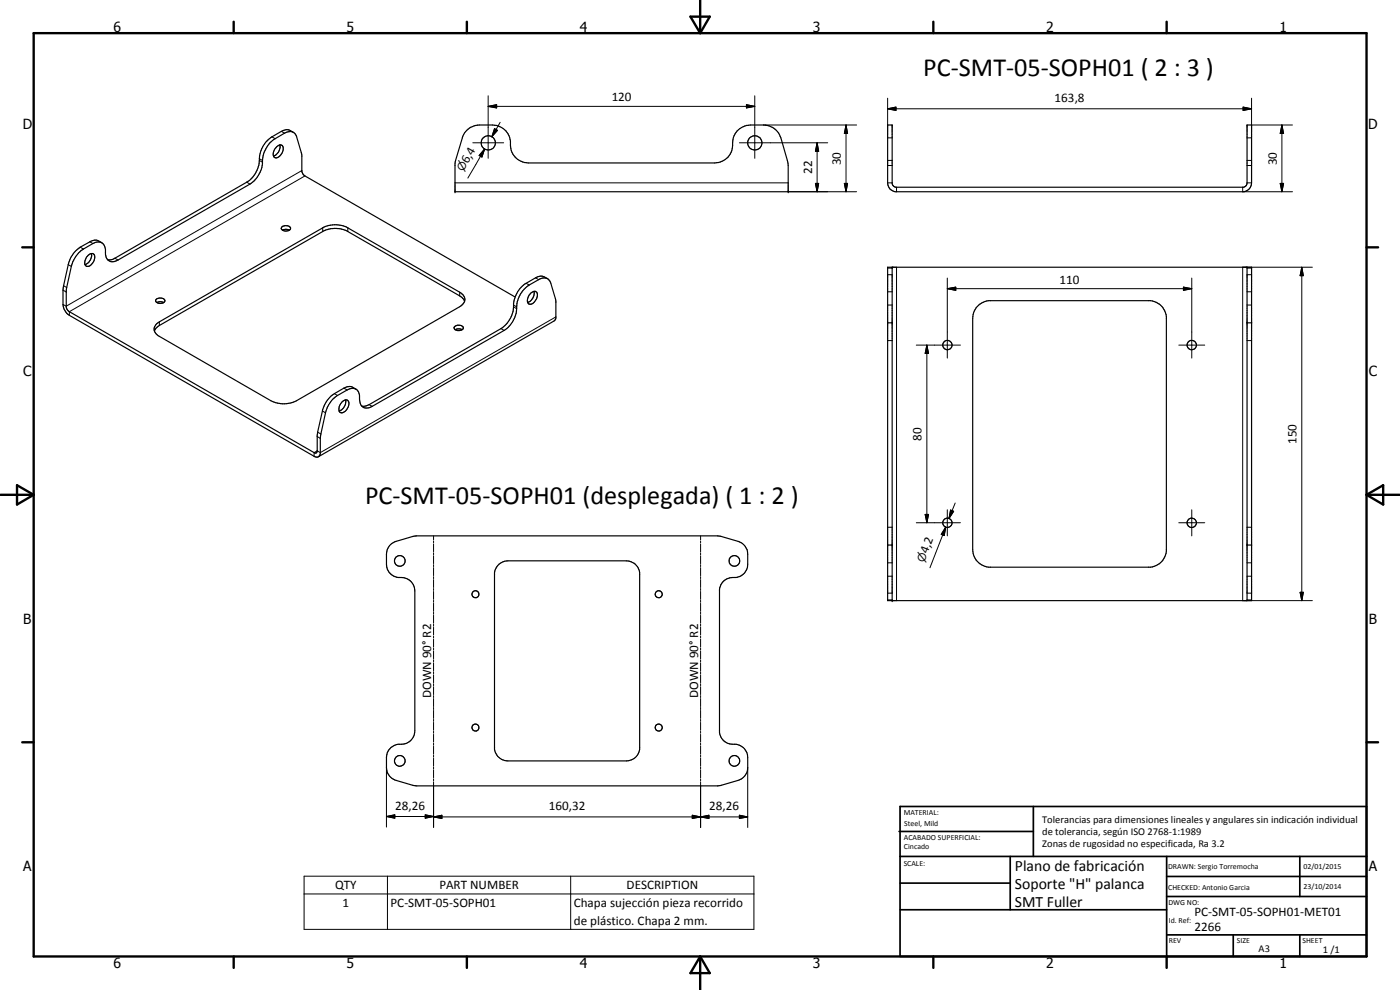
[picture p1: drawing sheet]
<svg xmlns="http://www.w3.org/2000/svg" width="420mm" height="297mm" viewBox="0 0 420 297" stroke-linecap="round" stroke-linejoin="round" font-family="sans-serif">
<g fill="none" stroke="#000" stroke-width=".35">
<path d="M88 39.7l-.9-.5a2.59 2.59 0 0 0-2.7 .2l-2.8 1.7a8.8 8.8 0 0 0-3.8 8 8.3 8.3 0 0 1-3.7 5.6l-39.6 22.8-1.2 .4h-1M140.1 39.1l1.2-.9 1.5-.6 5.1-.1a5.6 5.6 0 0 1 5.3 6.6 5.4 5.4 0 0 0 5.3 4.8h56a5.6 5.6 0 0 0 5.4-6.6 5.4 5.4 0 0 1 5.3-4.8h4a5.5 5.5 0 0 1 5.1 3.9l2.2 7.7v8.4h-99.9v-8.9l2.3-7.7zM266.4 37.5h1.3v17.6l.6 .9 .5 .2h104.4l.8-.6 .3-.7v-17.4h1.3v17.4a2.72 2.72 0 0 1-2.3 2.6h-104.6a2.62 2.62 0 0 1-2.3-2.6zM83 44.1a1.08 1.08 0 0 1 1-.7 1.08 1.08 0 0 1 1 .8 2.76 2.76 0 0 1-2.4 3.1 1.76 1.76 0 0 1 0-2.7zM84 43.5a2.96 2.96 0 0 1-1.9 3.3M26.4 76.6a1.13 1.13 0 0 1 1.7-.4 1.13 1.13 0 0 1 .2 1.7 2.1 2.1 0 0 1-2.5 1.9 2.4 2.4 0 0 1 .6-3.2zM27.4 76.1a2.99 2.99 0 0 1-1.9 3.3M30.6 72.8a2.87 2.87 0 0 0-3.6-.2l-2.9 1.6a8.5 8.5 0 0 0-3.6 5.2l-1.5 6.8-.1 5.2a4.3 4.3 0 0 0 1.9 3.2l73.5 42.3a1.12 1.12 0 0 0 1.2 .2 1.12 1.12 0 0 0 .6-1 31.3 31.3 0 0 1 1.6-12.2 8.6 8.6 0 0 1 3.6-5.2l2.9-1.7a2.23 2.23 0 0 1 2.4-.4 2.23 2.23 0 0 1 1.3 2.1 3.4 3.4 0 0 0 1.3 3.6l1.3 .1 1.2-.5 39.6-22.8a8.9 8.9 0 0 0 3.8-8 8.6 8.6 0 0 1 3.7-5.6l2.9-1.6a2.25 2.25 0 0 1 3.6 1.1 19.2 19.2 0 0 1 1.5 10.6l-.5 .7-70.7 40.7M32.4 78a2.36 2.36 0 0 0 3 0l39.6-22.8a8.9 8.9 0 0 0 3.9-8 8.4 8.4 0 0 1 3.7-5.6l2.8-1.6a2.22 2.22 0 0 1 3.6 1 20.8 20.8 0 0 1 1.6 10.6l.9 1.2 63.1 36.3M32.4 78l-.6-.9-.1-2.3a2.29 2.29 0 0 0-1.4-2.1 2.29 2.29 0 0 0-2.4 .4l-2.9 1.6a8.7 8.7 0 0 0-3.6 5.2 30 30 0 0 0-1.5 12.2l.2 .7 .7 .7 73.5 42.3 .6 .1 .3-.4a30.9 30.9 0 0 1 1.6-12.2 8.6 8.6 0 0 1 2.8-4.7l4.4-2.5 1.3-.1 1.5 .8M84.6 68.1a1.99 1.99 0 0 1 2.6 .2l-.1 .5a1.92 1.92 0 0 1-2.3 .2l-.4-.4zM84.8 69l1-.2 1.1 .2"/>
<path d="M46.8 97.4l1-.8 49-28.2a8.1 8.1 0 0 1 7.6 0l33.6 19.3a2.3 2.3 0 0 1 1.5 2.2 2.3 2.3 0 0 1-1.5 2.1l-49.1 28.3a8.5 8.5 0 0 1-7.5 0l-33.6-19.4a2.2 2.2 0 0 1-1-3.5zM46.9 89.8a1.99 1.99 0 0 1 2.6 .2 1.39 1.39 0 0 1-2.2 .9l-.5-.4zM47.1 90.8a2.24 2.24 0 0 1 2 0M136.4 98a1.61 1.61 0 0 1 2.7 .5 1.64 1.64 0 0 1-2.8-.2zM136.6 98.9l.8-.2 1.3 .2M139.4 90.4l-.3-.6-1.1-1-33.6-19.3a8 8 0 0 0-7.6 0l-49 28.2-.9 .7-.6 .9M159.3 88l.8-.5a1.08 1.08 0 0 1 1.1 .5 1.08 1.08 0 0 1 0 1.2 2.18 2.18 0 0 1-2.5 2 2.46 2.46 0 0 1 .6-3.2zM160.3 87.4a2.95 2.95 0 0 1-1.9 3.3M164.3 83.6a2.89 2.89 0 0 0-3.6-.2l-2.8 1.6a8.5 8.5 0 0 0-3.9 8 8.6 8.6 0 0 1-3.6 5.6l-39.6 22.8a2.51 2.51 0 0 1-2.2 .4M266.4 80.2h109.2v100h-109.2zM266.4 96.9h1.3M267.7 80.2v100"/>
<path d="M293.7 91.6l1.4-.9 1.6-.5h48.6a5.4 5.4 0 0 1 4.7 4.8v70.4a5.4 5.4 0 0 1-4.7 4.8h-48.6a5.4 5.4 0 0 1-4.8-5.4v-69.3a5.3 5.3 0 0 1 1.8-3.9zM374.3 80.2v100M374.3 96.9h1.3M102.7 120.6a1.15 1.15 0 0 1 1.7-.5 1.15 1.15 0 0 1 .2 1.7 2.11 2.11 0 0 1-2.5 1.9 2.45 2.45 0 0 1 .6-3.1zM103.7 120a3 3 0 0 1-1.9 3.3M116.9 163.7l.7-.6 1.3-.7 6.1-1.6h90.3l6.2 1.6a4 4 0 0 1 2.9 3.9v3a4.1 4.1 0 0 1-5 4 4 4 0 0 0-3.5 3.5v43a4.2 4.2 0 0 0 5 3.5 4 4 0 0 1 3.5 4 7.2 7.2 0 0 1-.4 4.8l-.9 1.1-1.2 .8-6.6 1.8h-90.3l-6.1-1.7a4 4 0 0 1-2.9-3.8v-3a4.2 4.2 0 0 1 5-4 4 4 0 0 0 3.5-4v-42a4.2 4.2 0 0 0-5-4 4 4 0 0 1-3.5-4v-3.5l.2-.9zM149.8 169.3l1.1-.7 1.5-.3h35.6a4 4 0 0 1 4 3.5v53a4 4 0 0 1-4 3.5h-35.6a4.1 4.1 0 0 1-4-3.5v-53l.5-1.4zM266.4 163.5h1.3M374.3 163.5h1.3"/>
<circle cx="146.5" cy="42.9" r="2.14"/>
<circle cx="226.5" cy="42.9" r="2.13"/>
<circle cx="284.3" cy="103.5" r="1.4"/>
<circle cx="357.7" cy="103.5" r="1.41"/>
<circle cx="284.3" cy="156.9" r="1.38"/>
<circle cx="357.7" cy="156.9" r="1.41"/>
<circle cx="120" cy="168.3" r="1.6"/>
<circle cx="142.7" cy="178.3" r="1.05"/>
<circle cx="197.7" cy="178.3" r="1.06"/>
<circle cx="220.4" cy="168.3" r="1.59"/>
<circle cx="142.7" cy="218.3" r="1.05"/>
<circle cx="197.7" cy="218.3" r="1.06"/>
<circle cx="120" cy="228.3" r="1.6"/>
<circle cx="220.4" cy="228.3" r="1.59"/>
</g>
<g fill="none" stroke="#000" stroke-width=".3">
<path d="M84.4 39.4l1 .6M146.5 31.9l2.5-.5v1zM146.5 28.7v18.8M146.5 31.9h80M148.4 38.6l.9 .5-1.7 1.9zM150.1 36.7l-2.5 4.3M224 31.4l2.5 .5-2.5 .5zM226.5 28.7v18.8M229.2 37.5h27.9M253.9 37.5l.5 2.5h-1zM253.9 37.5v20M266.4 32.6l2.5-.5v1z"/>
<path d="M266.4 32.6h109.2M266.4 29.5v8M373.1 32.1l2.5 .5-2.5 .5zM375.6 29.5v8h12.3M384.7 37.5l.5 2.5h-1zM384.7 37.5v20M74.1 54.7l.9 .5M77.8 47.6l1 .5M77.8 48.1l1 .6M81.6 41.1l1 .5M90.6 51.2l-70.7 40.7-1-.5M91.5 52.8l-70.7 40.7v1.1"/>
<path d="M136.6 54.9h99.9M141.9 42.8h9.3M145.4 44.7l-.8 2.4-.8-.4zM145.4 44.7l-5 8.7M221.9 42.8h26.5M236.5 57.5h20.6M244.7 55h1l-.5 2.5zM245.2 42.8l.5 2.6h-1zM245.2 42.8v14.7M253.4 55h1l-.5 2.5zM266.4 49.7h1.3M266.4 48.1h1.3"/>
<path d="M266.4 41.4h1.3M266.4 54.9h1.3M269.1 56.2v1.3M372.9 56.2v1.3h15M374.3 49.7h1.3M374.3 48.1h1.3M374.3 41.4h1.3M374.3 54.9h1.3M384.2 55h1l-.5 2.5zM20.5 79.4l.9 .5M24.1 74.2l.9 .5M27 72.6l.9 .5"/>
<path d="M34.5 77.5l.9 .5M96.8 68.4v1.1M104.4 68.4v1.1M18.9 87l1 .6M19.1 85.7l.9 .6M47.8 96.6v1.1M138 87.7v1.1M150.4 98.6l.9 .5M154.1 91.5l1 .6M154.1 92.1l1 .5M157.9 85l.9 .5M160.7 83.4l1 .5"/>
<path d="M166.8 95.1l-70.7 40.7-.9-.5-.9 .5v1.1M266.4 80.4h1.3M266.4 87.5h1.3M266.4 82.4h1.3M266.4 91.5h1.3M269.1 80.2v100M284.3 86.6l2.5-.5v1zM284.3 83.4v24M284.3 86.6h73.4M355.2 86.1l2.5 .5-2.5 .5zM357.7 83.4v24M374.3 80.4h1.3"/>
<path d="M374.3 87.5h1.3M374.3 82.4h1.3M374.3 91.5h1.3M390.7 80.2l.4 2.5h-.9zM390.7 80.2v100M393.9 80.2h-21v100h21M100.4 118.1l.9 .6M103.2 116.5l1 .5M266.4 102.2h1.3M275 103.5h13.2M278.2 103.5l.5 2.5h-1zM278.2 103.5v53.3"/>
<path d="M353.8 103.5h7.8M374.3 102.2h1.3M95.2 131l.9 .5M95.3 129.7l1 .5M96.8 123.3l.9 .6M110.8 121.4l.9 .5M266.4 158.2h1.3M275 156.8h13.2M277.7 154.3h1l-.5 2.5zM283.8 158.2l-.4 2.5-.9-.4zM283.8 158.2l-.9 2.3M283.8 158.2l-4.7 12.1"/>
<path d="M284.3 153v7.8M285.3 153l.9 .4-1.4 2.2zM286.7 150.9l-1.9 4.7M353.8 156.8h7.8M357.7 153v7.8M374.3 158.2h1.3M130.1 160.8v1.2M130.1 162.3v.6M130.1 163.2v2.4M130.1 165.9v.6M130.1 166.8v2.3M130.1 169.4v.6"/>
<path d="M130.1 170.3v2.4M130.1 173v.6M130.1 173.9v2.4M130.1 176.6v.6M130.1 177.5v2.3M210.3 160.8v1.2M210.3 162.3v.6M210.3 163.2v2.4M210.3 165.9v.6M210.3 166.8v2.3M210.3 169.4v.6M210.3 170.3v2.4"/>
<path d="M210.3 173v.6M210.3 173.9v2.4M210.3 176.6v.6M210.3 177.5v2.3M266.4 178h1.3M266.4 168.9h1.3M266.4 172.9h1.3M374.3 178h1.3M374.3 168.9h1.3M374.3 172.9h1.3M390.2 177.7h.9l-.4 2.5zM130.1 180.1v.6"/>
<path d="M130.1 181v2.4M130.1 183.7v.6M130.1 184.6v2.4M130.1 187.3v.6M130.1 188.2v2.3M130.1 190.9v.5M130.1 191.8v2.3M130.1 194.4v.6M130.1 195.3v2.4M130.1 198v.6M130.1 198.9v2.4M210.3 180.1v.6"/>
<path d="M210.3 181v2.4M210.3 183.7v.6M210.3 184.6v2.4M210.3 187.3v.6M210.3 188.2v2.3M210.3 190.9v.5M210.3 191.8v2.3M210.3 194.4v.6M210.3 195.3v2.4M210.3 198v.6M210.3 198.9v2.4M266.4 180h1.3"/>
<path d="M374.3 180h1.3M130.1 201.5v.7M130.1 202.5v2.4M130.1 205.1v.6M130.1 206v2.4M130.1 208.7v.6M130.1 209.6v2.4M130.1 212.3v.6M130.1 213.1v2.5M130.1 215.9v.6M130.1 216.7v2.4M130.1 219.4v.6"/>
<path d="M210.3 201.5v.7M210.3 202.5v2.4M210.3 205.1v.6M210.3 206v2.4M210.3 208.7v.6M210.3 209.6v2.4M210.3 212.3v.6M210.3 213.1v2.5M210.3 215.9v.6M210.3 216.7v2.4M210.3 219.4v.6M116 230.3v17.9"/>
<path d="M130.1 220.3v2.4M130.1 223v.6M130.1 223.9v2.4M130.1 226.6v.6M130.1 227.5v2.4M130.1 230.1v.7M130.1 231v2.4M130.1 233.7v.6M130.1 234.6v13.7M210.3 220.3v2.4M210.3 223v.6M210.3 223.9v2.4"/>
<path d="M210.3 226.6v.6M210.3 227.5v2.4M210.3 230.1v.7M210.3 231v2.4M210.3 233.7v.6M210.3 234.6v13.7M224.4 230.3v18M116 245l2.5-.5v1zM116 245h14.1M127.6 244.5l2.5 .5-2.5 .5zM130.1 245.1l2.5-.5v1zM130.1 245.1h94.3"/>
<path d="M207.8 244.6l2.5 .5-2.5 .5zM210.3 245.1l2.5-.5v1zM221.9 244.6l2.5 .5-2.5 .5zM91.3 262.9h135v15.9h-135zM91.3 268.2h135M116.3 262.9v15.9M171.3 262.9v15.9"/>
</g>
<g fill="#000">
<circle cx="136.6" cy="57.5" r=".18"/>
<circle cx="236.5" cy="57.5" r=".18"/>
<circle cx="267.7" cy="80.2" r=".18"/>
<circle cx="267.7" cy="180.2" r=".18"/>
</g>
<g fill="none" stroke="#000" stroke-width=".71">
<path d="M10.1 9.9h400v277.1h-400zM70.1 6.5v3.4M140.1 6.5v3.4M207.2 5h5.8l-2.9 4.9zM210.1 0v9.9M280.1 6.5v3.4M350.1 6.5v3.4M6.7 74.2h3.4M410.1 74.2h3.5M.1 148.5h10M5.1 145.6l5 2.9-5 2.9zM410.1 148.5h10"/>
<path d="M410.1 148.5l5-2.9v5.8zM6.7 222.7h3.4M410.1 222.7h3.5M70.1 287v3.4M140.1 287v3.4M210.1 287v10M210.1 287l2.9 5h-5.8zM280.1 287v3.4M350.1 287v3.4"/>
</g>
<g fill="none" stroke="#000" stroke-width=".51">
<path d="M269.8 249.5h40.3M270.1 242h140v45h-140zM270.1 257h140M303.2 257v16M310.1 242v15M350.1 257v30M390.1 257v12M270.1 265h33.1M270.1 273h80M350.1 269h60M350.1 263h60M350.1 280.5h60"/>
<path d="M370.1 280.5v6.5M390.1 280.5v6.5"/>
</g>
<g fill="#000">
<path d="M148.4 38.6l.9 .5-1.7 1.9zM146.5 31.9l2.5-.5v1zM224 31.4l2.5 .5-2.5 .5zM266.4 32.6l2.5-.5v1zM373.1 32.1l2.5 .5-2.5 .5zM145.4 44.7l-.8 2.4-.8-.4zM244.7 55h1l-.5 2.5zM245.2 42.8l.5 2.6h-1zM253.4 55h1l-.5 2.5zM253.9 37.5l.5 2.5h-1zM384.2 55h1l-.5 2.5zM384.7 37.5l.5 2.5h-1z"/>
<path d="M284.3 86.6l2.5-.5v1zM355.2 86.1l2.5 .5-2.5 .5zM390.7 80.2l.4 2.5h-.9zM278.2 103.5l.5 2.5h-1zM277.7 154.3h1l-.5 2.5zM285.3 153l.9 .4-1.4 2.2zM283.8 158.2l-.4 2.5-.9-.4zM390.2 177.7h.9l-.4 2.5zM116 245l2.5-.5v1zM127.6 244.5l2.5 .5-2.5 .5zM130.1 245.1l2.5-.5v1zM207.8 244.6l2.5 .5-2.5 .5z"/>
<path d="M210.3 245.1l2.5-.5v1zM221.9 244.6l2.5 .5-2.5 .5z"/>
</g>
<g font-size="7.9">
<text x="277.1" y="22.9">PC-SMT-05-SOPH01 ( 2 : 3 )</text>
<text x="109.5" y="151.1">PC-SMT-05-SOPH01 (desplegada) ( 1 : 2 )</text>
</g>
<g font-size="4.7">
<text x="304.6" y="261.2">Plano de fabricación</text>
<text x="304.6" y="266.6">Soporte &quot;H&quot; palanca</text>
<text x="304.6" y="272">SMT Fuller</text>
</g>
<g font-size="4.2">
<text x="34" y="9.6">6</text>
<text x="104" y="9.6">5</text>
<text x="174" y="9.6">4</text>
<text x="244" y="9.6">3</text>
<text x="314" y="9.6">2</text>
<text x="384" y="9.6">1</text>
<text x="6.8" y="38.7">D</text>
<text x="410.6" y="38.7">D</text>
<text x="7" y="112.9">C</text>
<text x="410.8" y="112.9">C</text>
<text x="7" y="187.1">B</text>
<text x="410.8" y="187.1">B</text>
<text x="7" y="261.4">A</text>
<text x="410.8" y="261.4">A</text>
<text x="34" y="290.4">6</text>
<text x="104" y="290.4">5</text>
<text x="174" y="290.4">4</text>
<text x="244" y="290.4">3</text>
<text x="314" y="290.4">2</text>
<text x="384" y="290.4">1</text>
</g>
<g font-size="3.9">
<text x="183.6" y="30.4">120</text>
<text x="316.5" y="30.6">163,8</text>
<text x="140.4" y="49.3" transform="rotate(-60 140.4 49.3)">6,4</text>
<text x="243.7" y="52.2" transform="rotate(-90 243.7 52.2)">22</text>
<text x="252.3" y="49.6" transform="rotate(-90 252.3 49.6)">30</text>
<text x="383.1" y="49.6" transform="rotate(-90 383.1 49.6)">30</text>
<text x="318" y="85.1">110</text>
<text x="276.6" y="132.2" transform="rotate(-90 276.6 132.2)">80</text>
<text x="389.1" y="133.2" transform="rotate(-90 389.1 133.2)">150</text>
<text x="278.4" y="166.2" transform="rotate(-69 278.4 166.2)">4,2</text>
<text x="129.4" y="209.5" transform="rotate(-90 129.4 209.5)">DOWN 90° R2</text>
<text x="209.5" y="209.5" transform="rotate(-90 209.5 209.5)">DOWN 90° R2</text>
<text x="118.6" y="243">28,26</text>
<text x="164.7" y="243">160,32</text>
<text x="212.8" y="243">28,26</text>
<text x="100.6" y="266.8">QTY</text>
<text x="131.9" y="266.8">PART NUMBER</text>
<text x="188" y="266.8">DESCRIPTION</text>
<text x="102.8" y="272.1">1</text>
<text x="117.2" y="272.2">PC-SMT-05-SOPH01</text>
<text x="172.2" y="272.2">Chapa sujección pieza recorrido</text>
<text x="358.5" y="275">PC-SMT-05-SOPH01-MET01</text>
<text x="172.2" y="277.5">de plástico. Chapa 2 mm.</text>
<text x="358.5" y="279.4">2266</text>
</g>
<g font-size="3.3">
<text x="139" y="51.7" transform="rotate(-60 139 51.7)">n</text>
<text x="277.4" y="168.9" transform="rotate(-69 277.4 168.9)">n</text>
</g>
<g font-size="3.1">
<text x="312.7" y="246.8">Tolerancias para dimensiones lineales y angulares sin indicación individual</text>
<text x="312.7" y="250.4">de tolerancia, según ISO 2768-1:1989</text>
<text x="312.7" y="254">Zonas de rugosidad no especificada, Ra 3.2</text>
<text x="377.7" y="285.6">A3</text>
<text x="397" y="285.9">1 /1</text>
</g>
<g font-size="2.4">
<text x="271.2" y="244.4">MATERIAL:</text>
<text x="271.3" y="252">ACABADO SUPERFICIAL:</text>
<text x="271.4" y="247.9">Steel, Mild</text>
<text x="271.3" y="254.6">Cincado</text>
<text x="271.2" y="259.7">SCALE:</text>
<text x="350.6" y="260.8">DRAWN: Sergio Torremocha</text>
<text x="391.2" y="260.6">02/01/2015</text>
<text x="350.6" y="267">CHECKED: Antonio Garcia</text>
<text x="391.2" y="266.7">23/10/2014</text>
<text x="350.6" y="271.4">DWG NO:</text>
<text x="350.8" y="276.9">Id. Ref:</text>
<text x="350.8" y="282.8">REV</text>
<text x="371.2" y="282.9">SIZE</text>
<text x="390.9" y="282.9">SHEET</text>
</g>
</svg>
